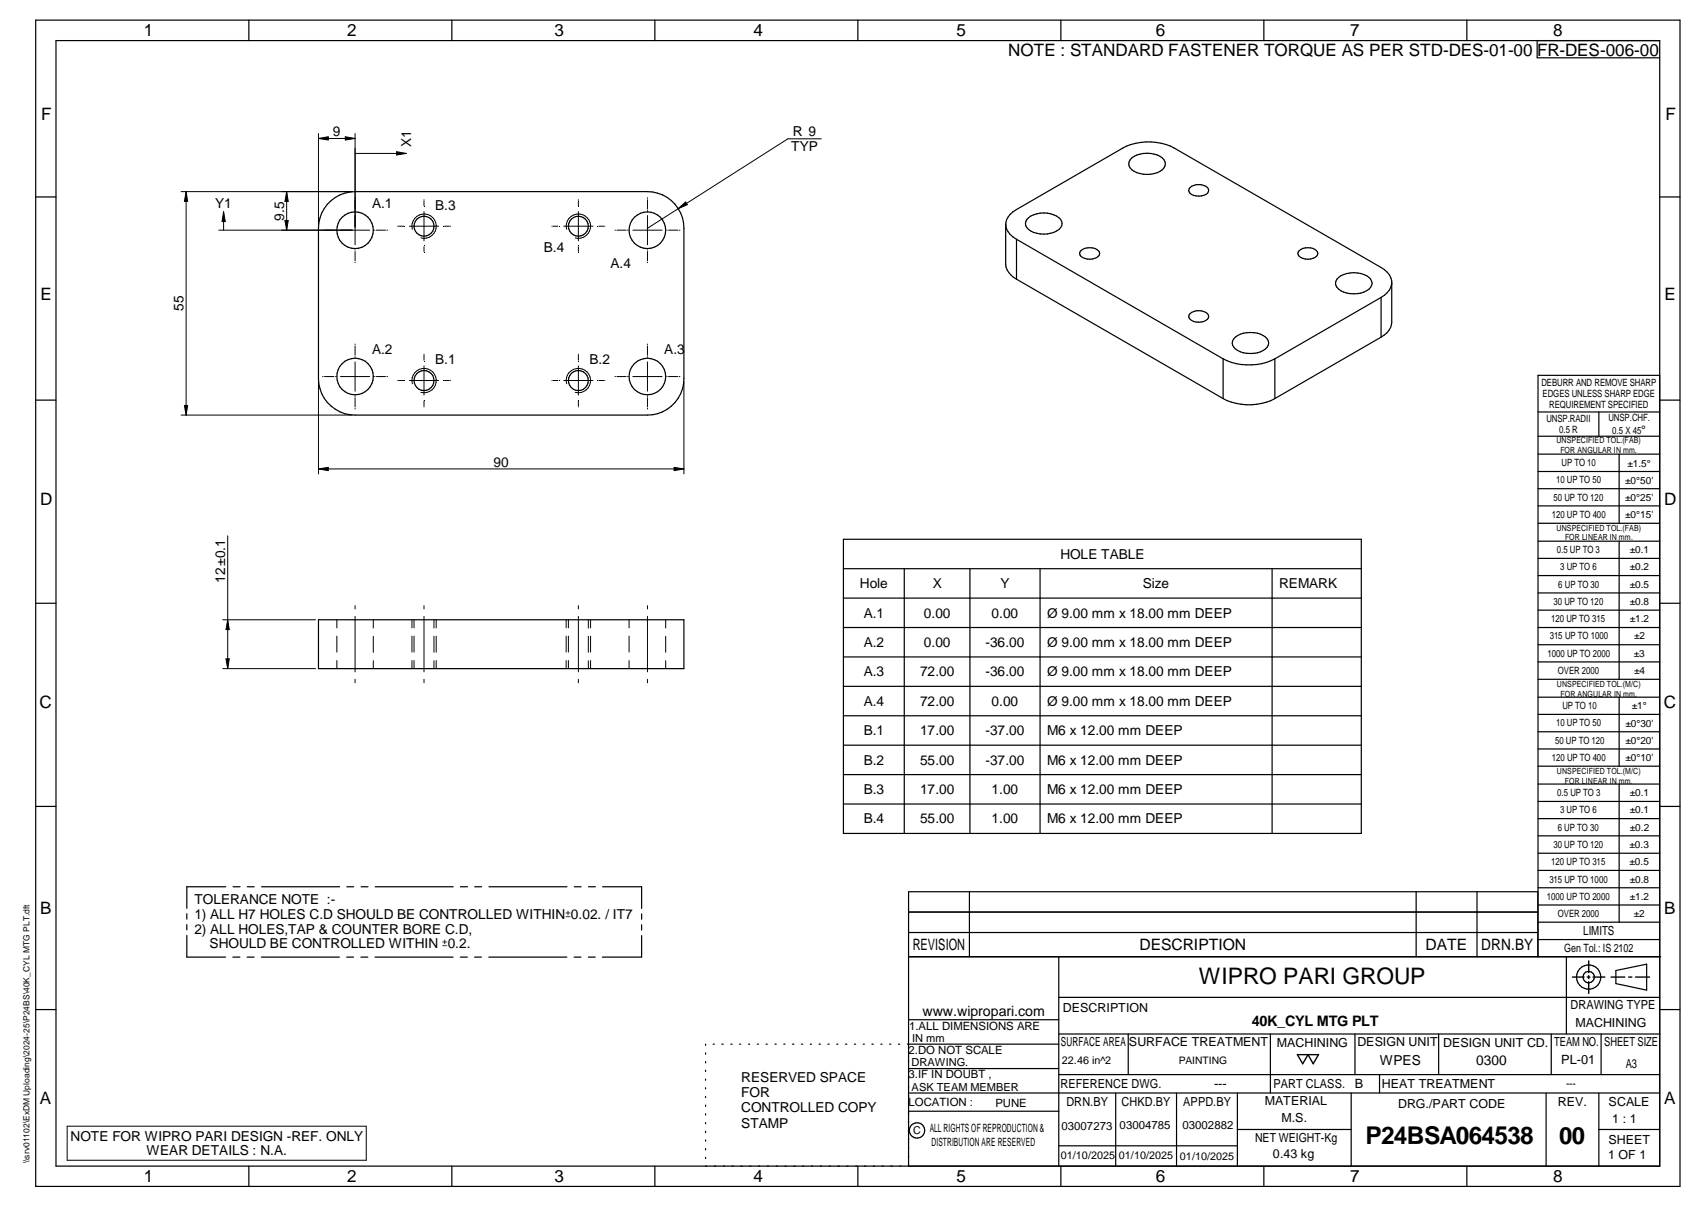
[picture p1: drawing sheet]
<svg xmlns="http://www.w3.org/2000/svg" width="420mm" height="297mm" viewBox="0 0 420 297" stroke-linecap="round" stroke-linejoin="round" font-family="sans-serif">
<g fill="none" stroke="#000" stroke-width=".3">
<path d="M8.8 5h405v287h-405zM13.8 10h395v277h-395zM61.3 5v5M111.3 5v5M161.3 5v5M211.3 5v5M261.3 5v5M311.3 5v5M361.3 5v5M378.6 10v4.2h30.2M278.8 38.9a6.4 6.4 0 0 1 7.9 .4 1.91 1.91 0 0 1-1 2.9 6.4 6.4 0 0 1-7.4-.9 1.72 1.72 0 0 1 .5-2.4zM8.8 48.5h5"/>
<path d="M80.6 50.2a9.1 9.1 0 0 1 6.8-3h72.1a9 9 0 0 1 8.9 9v37a9 9 0 0 1-8.9 9h-72.1a9 9 0 0 1-9-9v-37a9.4 9.4 0 0 1 2.2-6zM247.7 55.6a4.6 4.6 0 0 0 2.6 3.3M250.3 58.9l50.9 29.4M250.3 58.9v9.8M252.9 54a6.2 6.2 0 0 1 8.3 0 1.87 1.87 0 0 1-1 2.9 6.3 6.3 0 0 1-7.3-.9 1.63 1.63 0 0 1 0-2zM293.1 46.1a3.3 3.3 0 0 1 4.5 .4 1.47 1.47 0 0 1-1.7 1.7l-.7 .1a2.1 2.1 0 0 1-2.4-1.4zM408.8 48.5h5M250.3 68.7l50.9 29.4M250.3 68.7a4.7 4.7 0 0 1-2.6-3.7v-10.1a4.6 4.6 0 0 1 2.6-3.3l26.2-15.2a13.9 13.9 0 0 1 12.7 0l50.9 29.4a5.1 5.1 0 0 1 2.7 3.3v10.2a4.5 4.5 0 0 1-2.7 3.7M266.2 61.7a3.4 3.4 0 0 1 4.6 .3 1.56 1.56 0 0 1-1.8 1.8 3.2 3.2 0 0 1-3-1.1l-.1-.3zM293.1 77.2a3.3 3.3 0 0 1 4.5 .3 1.5 1.5 0 0 1-1.7 1.7 2.57 2.57 0 0 1-3.1-1.3zM320 61.7a3.3 3.3 0 0 1 4.5 .3 1.56 1.56 0 0 1-1.8 1.8 3.1 3.1 0 0 1-3-1.1l-.1-.3z"/>
<path d="M329.3 68.7a6.2 6.2 0 0 1 6.6-1.1 2.28 2.28 0 0 1 1.9 2.6 4.4 4.4 0 0 1-4.4 2.1 4.7 4.7 0 0 1-4.4-2.1l-.1-.5zM340.1 73.2l-26.1 15.1M340.1 73.2v9.8M342.8 69.9a4.6 4.6 0 0 1-2.7 3.3M8.8 98.5h5M301.2 88.3v9.8M301.2 88.3a14.3 14.3 0 0 0 12.8 0M304.2 83a6.4 6.4 0 0 1 7.9 .4 1.86 1.86 0 0 1-1 2.8 6.3 6.3 0 0 1-7.3-.8 1.67 1.67 0 0 1 .4-2.4zM314 88.3v9.8M314 98.1a14 14 0 0 1-12.8 0M340.1 83l-26.1 15.1M408.8 92.4h-30v143.1"/>
<path d="M408.8 98.5h5M378.8 101.4h30M378.8 107.4h30M378.8 111.8h30M378.8 116h30M393.8 101.4v6M398.8 111.8v17M207.7 140h127.6M207.7 132.7h127.6v72.4h-127.6zM222.7 140v65.1M238.9 140v65.1M256.1 140v65.1"/>
<path d="M313.3 140v65.1M378.8 120.3h30M378.8 124.5h30M378.8 128.8h30M378.8 133.2h30M378.8 137.4h30M398.8 133.2v34M8.8 148.5h5M78.4 152.5h90v12h-90zM207.7 154.4h127.6M207.7 147.2h127.6M378.8 141.6h30"/>
<path d="M378.8 145.9h30M378.8 150.2h30M378.8 154.4h30M378.8 158.7h30M408.8 148.5h5M207.7 161.7h127.6M207.7 168.9h127.6M207.7 176.1h127.6M378.8 162.9h30M378.8 167.2h30M378.8 171.6h30M378.8 175.8h30"/>
<path d="M398.8 171.6v17M8.8 198.5h5M207.7 183.4h127.6M207.7 190.6h127.6M207.7 197.9h127.6M378.8 180.1h30M378.8 184.3h30M378.8 188.6h30M378.8 193h30M378.8 197.2h30M398.8 193v33.9M408.8 198.5h5"/>
<path d="M55.6 218.2h-9.6v5.3M57.4 218.2h1.7M60.9 218.2h1.7M64.4 218.2h19.2M85.4 218.2h1.7M88.9 218.2h1.7M92.4 218.2h19.2M113.4 218.2h1.7M116.9 218.2h1.7M120.4 218.2h19.2M141.4 218.2h1.7M144.9 218.2h1.7"/>
<path d="M148.4 218.2h9.6v5.4M238.7 219.5v16M348.8 219.5v16M363.8 219.5v16M378.8 201.5h30M378.8 205.7h30M378.8 210h30M378.8 214.2h30M378.8 218.5h30M46 224.9v1.3M46 227.5v1.4M46 230.2v5.3h9.6"/>
<path d="M57.4 235.5h1.7M60.9 235.5h1.7M64.4 235.5h19.2M85.4 235.5h1.7M88.9 235.5h1.7M92.4 235.5h19.2M113.4 235.5h1.7M116.9 235.5h1.7M120.4 235.5h19.2M141.4 235.5h1.7M144.9 235.5h1.7M158 230.3v5.2h-9.6"/>
<path d="M158 224.9v1.3M158 227.6v1.3M223.8 235.5h185.2M223.8 229.5h154.9M223.8 224.5h154.9M260.8 235.5v51.5M378.7 235.5v-16h-154.9v67.5M378.8 222.7h30M378.8 226.9h30M378.8 231.2h30M385.8 235.5v19M398 238.8l7.5-1.5v6.4l-7.5-1.6z"/>
<path d="M8.8 248.5h5M173.8 257v.3M173.8 259.1v.3M175.6 257h.3M177.8 257h.3M180 257h.3M182.1 257h.3M184.4 257h.2M186.5 257h.3M188.7 257h.3M190.9 257h.3M193 257h.3"/>
<path d="M195.2 257h.3M197.4 257h.3M199.5 257h.3M201.7 257h.3M203.9 257h.3M206.1 257h.3M208.2 257h.4M210.4 257h.3M212.6 257h.3M214.7 257h.4M216.9 257h.3M219.1 257h.3"/>
<path d="M221.3 257h.3M223.8 251h37M260.8 257h-37.3M260.8 245.4h148M260.8 254.5h148M277.9 254.5v10M312.9 254.5v14.5M333.7 254.5v10M354.3 254.5v10M382 254.5v10M394.3 254.5v10M408.8 248.5h5"/>
<path d="M173.8 261.2v.4M173.8 263.4v.3M173.8 265.6v.3M173.8 267.7v.3M173.8 269.8v.3M173.8 271.9v.4M173.8 274.1v.3M173.8 276.3v.3M173.8 278.4v.3M223.8 269h185M223.8 263h37M223.8 273.5h37"/>
<path d="M260.8 264.5h148M274.8 269v18M289.8 269v18M304.7 269v18M304.7 278h28.1M332.8 269v18M339.8 264.5v4.5M380.8 269v18M393.8 269v18M393.8 278h15M61.3 287v5M111.3 287v5"/>
<path d="M161.3 287v5M173.8 280.5v.3M173.8 282.7v.3M173.8 284.8v.3M211.3 287v5M260.8 282h43.9M261.3 287v5M311.3 287v5M361.3 287v5"/>
<circle cx="87.4" cy="56.7" r="4.5"/>
<circle cx="104.4" cy="55.7" r="2.45"/>
<circle cx="142.4" cy="55.7" r="2.45"/>
<circle cx="159.4" cy="56.7" r="4.5"/>
<circle cx="87.4" cy="92.7" r="4.5"/>
<circle cx="104.4" cy="93.7" r="2.46"/>
<circle cx="142.4" cy="93.7" r="2.46"/>
<circle cx="159.4" cy="92.7" r="4.5"/>
<circle cx="391.3" cy="240.5" r="2.99"/>
<circle cx="391.3" cy="240.5" r="1.41"/>
<circle cx="225.9" cy="278.2" r="1.89"/>
</g>
<g fill="none" stroke="#000" stroke-width=".25">
<path d="M78.4 34.1l2.4-.4v.8zM78.4 32.9v22.6M78.4 34.1h9M85 33.7l2.4 .4-2.4 .4zM87.4 32.9v27.3M87.4 37.8h12.7M97.7 37.3l2.4 .5-2.4 .3zM202.3 34.2h-8.3l-34.5 22M44.6 47.2h42.1M45.8 47.2v55M45.8 47.2l.4 2.4h-.8zM53.9 56.6h37.1"/>
<path d="M55.1 52.1l.4 2.4h-.8zM55.1 52.1v4.5M70.2 54.3h.8l-.4 2.3zM70.6 47.2l.4 2.4h-.8zM70.6 47.2v9.4M92.2 56.6h.2M92.7 56.6h2.2M95.3 56.6h.2M97.9 55.7h.1M98.2 55.7h1.2M100.8 55.7h7.2M101.5 56.4a3 3 0 0 1 2.7-3.7 3 3 0 0 1 3.2 3.2 3 3 0 0 1-3.7 2.6"/>
<path d="M104.4 49.1v.1M104.4 49.4v1.2M104.4 52.1v7.2M109.5 55.7h1.1M110.9 55.7h.1M135.9 55.7h.1M136.2 55.7h1.2M138.8 55.7h7.2M139.6 56.4a2.99 2.99 0 0 1 2.6-3.7 2.99 2.99 0 0 1 3.2 3.2 2.99 2.99 0 0 1-3.7 2.6M142.4 52.1v7.2M142.4 49.1v.1M142.4 49.4v1.2"/>
<path d="M147.5 55.7h1.2M148.9 55.7h.1M151.5 56.6h.1M151.9 56.6h2.3M154.5 56.6h.1M155.9 56.6h7.2M159.5 48.6v.2M159.5 49.1v2.3M159.5 51.8v.1M159.5 53v7.2M164.2 56.6h.1M164.7 56.6h2.3"/>
<path d="M167 51.4l1.9-1.7 .4 .7zM167.3 56.6h.2M87.4 61.5v.1M87.4 61.9v2.3M87.4 64.5v.1M104.4 60.7v1.2M142.4 60.7v1.2M159.5 61.5v.1M159.5 61.9v2.3M159.5 64.5v.1M45.4 99.8h.8l-.4 2.4zM78.4 93.9v22.7"/>
<path d="M79.4 92.7h.2M79.9 92.7h2.3M82.5 92.7h.1M83.9 92.7h7.1M87.4 89.1v7.2M87.4 97.5v.1M87.4 97.9v2.3M87.4 84.7v.1M87.4 85.1v2.3M87.4 87.8h.1M92.2 92.7h.2M92.7 92.7h2.2"/>
<path d="M95.3 92.7h.2M97.9 93.6h.1M98.2 93.6h1.2M100.8 93.6h7.2M101.5 94.4a3 3 0 0 1 2.7-3.7 3 3 0 0 1 3.3 3.2 3 3 0 0 1-3.8 2.7M104.4 87.2h.1M104.4 87.4v1.2M104.4 90v7.2M104.4 98.7v1.2M109.5 93.6h1.1M110.9 93.6h.1M135.9 93.6h.1"/>
<path d="M136.2 93.6h1.2M138.8 93.6h7.2M139.6 94.4a3 3 0 0 1 2.6-3.7 3 3 0 0 1 3.2 3.2 3 3 0 0 1-3.7 2.7M142.4 90v7.2M142.4 87.2h.1M142.4 87.4v1.2M142.4 98.7v1.2M147.5 93.6h1.2M148.9 93.6h.1M151.5 92.7h.1M151.9 92.7h2.3M154.5 92.7h.1"/>
<path d="M155.9 92.7h7.2M159.5 84.7v.1M159.5 85.1v2.3M159.5 87.8h.1M159.5 89.1v7.2M159.5 97.5v.1M159.5 97.9v2.3M164.2 92.7h.1M164.7 92.7h2.3M167.3 92.7h.2M168.4 93.9v22.7M44.6 102.2h42.1"/>
<path d="M78.4 115.4l2.4-.4v.8zM78.4 115.4h90M87.4 100.5v.2M104.4 100.1v.1M142.4 100.1v.1M159.5 100.5v.2M166 115l2.4 .4-2.4 .4zM56.1 131.9v32.6M54.9 152.5h22.8M56.1 152.5l.4 2.4h-.8zM83 152.5v2M83 156.5v4"/>
<path d="M87.4 149.1v.8M87.4 151.7v13.7M91.9 152.5v2.1M91.9 156.6v3.9M101.5 152.5v2M101.5 156.5v4M102 152.5v2M102 156.5v4M104.4 149.1v.8M104.4 151.7v13.7M106.9 152.5v2.1M106.9 156.6v3.9"/>
<path d="M107.4 152.5v2M107.4 156.5v4M139.4 152.5v2M139.4 156.5v4M140 152.5v2M140 156.5v4M142.4 149.1v.8M142.4 151.7v13.7M144.9 152.5v2.1M144.9 156.6v3.9M145.4 152.5v2M145.4 156.5v4"/>
<path d="M154.9 152.5v2M154.9 156.5v4M159.5 149.1v.8M159.5 151.7v13.7M163.9 152.5v2.1M163.9 156.6v3.9M54.9 164.5h22.8M55.7 162.1h.8l-.4 2.4zM83 162.6v1.9M87.4 167.2v.8M91.9 162.6v1.9M101.5 162.6v1.9"/>
<path d="M102 162.6v1.9M104.4 167.2v.8M106.9 162.6v1.9M107.4 162.6v1.9M139.4 162.6v1.9M140 162.6v1.9M142.4 167.2v.8M144.9 162.6v1.9M145.4 162.6v1.9M154.9 162.6v1.9M159.5 167.2v.8M163.9 162.6v1.9"/>
<path d="M16.5 277.2h73.7v8.3h-73.7z"/>
</g>
<path d="M391.3 236.5v2.9M319.5 259.5h5.2l-1.3 2.3-1.3-2.3-1.3 2.3zM387.3 240.5h2.8M390.9 240.5h.7M391.3 240.1v.7M391.3 241.6v2.9M392.3 240.5h3M396.8 240.5h3.4M401.1 240.5h.8M402.8 240.5h3.5" fill="none" stroke="#000" stroke-width=".34"/>
<g fill="#000">
<path d="M78.4 34.1l2.4-.4v.8zM85 33.7l2.4 .4-2.4 .4zM97.7 37.3l2.4 .5-2.4 .3zM45.8 47.2l.4 2.4h-.8zM55.1 52.1l.4 2.4h-.8zM70.6 47.2l.4 2.4h-.8zM70.2 54.3h.8l-.4 2.3zM167 51.4l1.9-1.7 .4 .7zM45.4 99.8h.8l-.4 2.4zM78.4 115.4l2.4-.4v.8zM166 115l2.4 .4-2.4 .4zM56.1 152.5l.4 2.4h-.8z"/>
<path d="M55.7 162.1h.8l-.4 2.4z"/>
</g>
<text font-size="6" x="336.3" y="281.6">P24BSA064538</text>
<text font-size="5.9" x="384" y="281.6">00</text>
<text font-size="5.6" x="295.3" y="242.2">WIPRO PARI GROUP</text>
<g font-size="4.2">
<text x="35.4" y="9">1</text>
<text x="85.5" y="8.9">2</text>
<text x="136.6" y="9">3</text>
<text x="185.6" y="9">4</text>
<text x="235.6" y="9">5</text>
<text x="284.6" y="8.8">6</text>
<text x="332.6" y="9">7</text>
<text x="382.6" y="9">8</text>
<text x="248.3" y="13.8">NOTE : STANDARD FASTENER TORQUE AS PER STD-DES-01-00 FR-DES-006-00</text>
<text x="10.1" y="29.6">F</text>
<text x="410.2" y="29.6">F</text>
<text x="9.9" y="73.9">E</text>
<text x="409.9" y="73.9">E</text>
<text x="9.9" y="124.2">D</text>
<text x="409.9" y="124.2">D</text>
<text x="9.7" y="174.3">C</text>
<text x="409.7" y="174.3">C</text>
<text x="9.9" y="225">B</text>
<text x="409.8" y="225">B</text>
<text x="9.8" y="271.7">A</text>
<text x="409.8" y="271.7">A</text>
<text x="35.4" y="291">1</text>
<text x="85.5" y="290.9">2</text>
<text x="136.6" y="291">3</text>
<text x="185.6" y="291">4</text>
<text x="235.6" y="291">5</text>
<text x="284.6" y="290.8">6</text>
<text x="332.6" y="291">7</text>
<text x="382.6" y="291">8</text>
</g>
<g font-size="3.9">
<text x="224.8" y="233.8">REVISION</text>
<text x="280.7" y="233.8">DESCRIPTION</text>
<text x="351.1" y="233.8">DATE</text>
<text x="364.8" y="233.8">DRN.BY</text>
</g>
<text font-size="3.6" x="308.3" y="252.6">40K_CYL MTG PLT</text>
<text font-size="3.5" x="227.2" y="250">www.wipropari.com</text>
<g font-size="3.4">
<text x="82" y="33.4">9</text>
<text x="195.3" y="33.6">R 9</text>
<text x="101.3" y="36.1" transform="rotate(-90 101.3 36.1)">X1</text>
<text x="194.9" y="37.2">TYP</text>
<text x="53" y="51.3">Y1</text>
<text x="91.6" y="51.1">A.1</text>
<text x="107.2" y="51.6">B.3</text>
<text x="70" y="54.3" transform="rotate(-90 70 54.3)">9.5</text>
<text x="133.9" y="62.1">B.4</text>
<text x="150.4" y="66">A.4</text>
<text x="45.2" y="76.5" transform="rotate(-90 45.2 76.5)">55</text>
<text x="91.6" y="87.1">A.2</text>
<text x="107.2" y="89.6">B.1</text>
<text x="145.2" y="89.6">B.2</text>
<text x="163.6" y="87.1">A.3</text>
<text x="121.6" y="114.8">90</text>
<text x="261.1" y="137.5">HOLE TABLE</text>
<text x="55.4" y="143.5" transform="rotate(-90 55.4 143.5)">12±0.1</text>
<text x="211.8" y="144.7">Hole</text>
<text x="229.7" y="144.7">X</text>
<text x="246.4" y="144.7">Y</text>
<text x="281.5" y="144.7">Size</text>
<text x="315" y="144.7">REMARK</text>
<text x="212.7" y="152">A.1</text>
<text x="227.5" y="152">0.00</text>
<text x="244.2" y="152">0.00</text>
<text x="257.9" y="152">Ø 9.00 mm x 18.00 mm DEEP</text>
<text x="212.7" y="159.2">A.2</text>
<text x="227.5" y="159.2">0.00</text>
<text x="242.7" y="159.2">-36.00</text>
<text x="257.9" y="159.2">Ø 9.00 mm x 18.00 mm DEEP</text>
<text x="212.7" y="166.5">A.3</text>
<text x="226.6" y="166.5">72.00</text>
<text x="242.7" y="166.5">-36.00</text>
<text x="257.9" y="166.5">Ø 9.00 mm x 18.00 mm DEEP</text>
<text x="212.7" y="173.7">A.4</text>
<text x="226.6" y="173.7">72.00</text>
<text x="244.2" y="173.7">0.00</text>
<text x="257.9" y="173.7">Ø 9.00 mm x 18.00 mm DEEP</text>
<text x="212.7" y="180.9">B.1</text>
<text x="226.6" y="180.9">17.00</text>
<text x="242.7" y="180.9">-37.00</text>
<text x="257.9" y="180.9">M6 x 12.00 mm DEEP</text>
<text x="212.7" y="188.2">B.2</text>
<text x="226.6" y="188.2">55.00</text>
<text x="242.7" y="188.2">-37.00</text>
<text x="257.9" y="188.2">M6 x 12.00 mm DEEP</text>
<text x="212.7" y="195.4">B.3</text>
<text x="226.6" y="195.4">17.00</text>
<text x="244.2" y="195.4">1.00</text>
<text x="257.9" y="195.4">M6 x 12.00 mm DEEP</text>
<text x="212.7" y="202.6">B.4</text>
<text x="226.6" y="202.6">55.00</text>
<text x="244.2" y="202.6">1.00</text>
<text x="257.9" y="202.6">M6 x 12.00 mm DEEP</text>
<text x="47.9" y="222.6">TOLERANCE NOTE :-</text>
<text x="47.9" y="226.2">1) ALL H7 HOLES C.D SHOULD BE CONTROLLED WITHINu0.02. / IT7</text>
<text x="47.9" y="229.8">2) ALL HOLES,TAP &amp; COUNTER BORE C.D,</text>
<text x="51.6" y="233.4">SHOULD BE CONTROLLED WITHIN u0.2.</text>
<text x="339.8" y="262.2">WPES</text>
<text x="363.6" y="262">0300</text>
<text x="182.6" y="266.2">RESERVED SPACE</text>
<text x="182.6" y="270">FOR</text>
<text x="182.6" y="273.7">CONTROLLED COPY</text>
<text x="17.4" y="280.8">NOTE FOR WIPRO PARI DESIGN -REF. ONLY</text>
<text x="182.6" y="277.5">STAMP</text>
<text x="36.1" y="284.4">WEAR DETAILS : N.A.</text>
</g>
<g font-size="3.1">
<text x="389.9" y="230.2">LIMITS</text>
<text x="261.8" y="249">DESCRIPTION</text>
<text x="386.8" y="248.4">DRAWING TYPE</text>
<text x="261.3" y="257.5">SURFACE AREA</text>
<text x="278" y="257.5">SURFACE TREATMENT</text>
<text x="314.5" y="257.6">MACHINING</text>
<text x="334.3" y="257.5">DESIGN UNIT</text>
<text x="355.4" y="257.6">DESIGN UNIT CD.</text>
<text x="382.8" y="257.3">TEAM NO.</text>
<text x="388" y="252.8">MACHINING</text>
<text x="395.1" y="257.4">SHEET SIZE</text>
<text x="384.5" y="261.9">PL-01</text>
<text x="400.4" y="262.8">A3</text>
<text x="261.2" y="267.8">REFERENCE DWG.</text>
<text x="299" y="267.8">---</text>
<text x="313.6" y="267.7">PART CLASS.</text>
<text x="333.7" y="267.7">B</text>
<text x="340.3" y="267.7">HEAT TREATMENT</text>
<text x="262.6" y="272.2">DRN.BY</text>
<text x="276.2" y="272.1">CHKD.BY</text>
<text x="291.4" y="272.2">APPD.BY</text>
<text x="311.5" y="272">MATERIAL</text>
<text x="344.3" y="272.6">DRG./PART CODE</text>
<text x="383.7" y="272.2">REV.</text>
<text x="396.2" y="272.3">SCALE</text>
<text x="309.1" y="280.9">NET WEIGHT-Kg</text>
<text x="315.6" y="276.1">M.S.</text>
<text x="396.1" y="281.4">SHEET</text>
<text x="397.1" y="276.4">1 : 1</text>
<text x="313.5" y="285.1">0.43 kg</text>
<text x="396.1" y="285.3">1 OF 1</text>
</g>
<text font-size="3" x="404.2" y="106.8">°</text>
<g font-size="2.8">
<text x="385.2" y="234.4">Gen Tol.: IS 2102</text>
<text x="223.9" y="253.4">1.ALL DIMENSIONS ARE</text>
<text x="223.8" y="259.3">2.DO NOT SCALE</text>
<text x="223.8" y="265.4">3.IF IN DOUBT ,</text>
<text x="223.8" y="272.2">LOCATION :</text>
<text x="245.1" y="272.4">PUNE</text>
<text x="229" y="278.7">ALL RIGHTS OF REPRODUCTION &amp;</text>
<text x="261.4" y="278">03007273</text>
<text x="275.7" y="277.7">03004785</text>
<text x="291.2" y="277.9">03002882</text>
<text x="229.4" y="282.1">DISTRIBUTION ARE RESERVED</text>
</g>
<g font-size="2.7">
<text x="224.7" y="256.4">IN mm</text>
<text x="224.5" y="262.4">DRAWING.</text>
<text x="261.5" y="261.9">22.46 in^2</text>
<text x="224.5" y="268.4">ASK TEAM MEMBER</text>
<text x="224.9" y="279.2">C</text>
<text x="261.3" y="285.2">01/10/2025</text>
<text x="275.6" y="285.2">01/10/2025</text>
<text x="290.6" y="285.4">01/10/2025</text>
</g>
<g font-size="2.5">
<text x="379.6" y="95">DEBURR AND REMOVE SHARP</text>
<text x="379.9" y="97.7">EDGES UNLESS SHARP EDGE</text>
<text x="381.5" y="100.5">REQUIREMENT SPECIFIED</text>
<text x="380.9" y="103.8">UNSP.RADII</text>
<text x="384" y="106.6">0.5 R</text>
<text x="396.1" y="103.6">UNSP.CHF.</text>
<text x="397.1" y="106.8">0.5 X 45</text>
<text x="383.2" y="119">10 UP TO 50</text>
<text x="384.6" y="114.7">UP TO 10</text>
<text x="400.3" y="119">±0°50'</text>
<text x="400.8" y="114.8">±1.5°</text>
<text x="382.6" y="123.2">50 UP TO 120</text>
<text x="400.3" y="123.2">±0°25'</text>
<text x="382.2" y="127.4">120 UP TO 400</text>
<text x="400.3" y="127.4">±0°15'</text>
<text x="383.4" y="136.1">0.5 UP TO 3</text>
<text x="401.4" y="136.1">±0.1</text>
<text x="384.2" y="140.4">3 UP TO 6</text>
<text x="401.4" y="140.3">±0.2</text>
<text x="382.6" y="148.8">30 UP TO 120</text>
<text x="383.8" y="144.6">6 UP TO 30</text>
<text x="401.4" y="148.9">±0.8</text>
<text x="401.4" y="144.7">±0.5</text>
<text x="382" y="153.1">120 UP TO 315</text>
<text x="401.4" y="153.1">±1.2</text>
<text x="381.2" y="161.6">1000 UP TO 2000</text>
<text x="381.7" y="157.4">315 UP TO 1000</text>
<text x="402.4" y="161.6">±3</text>
<text x="402.5" y="157.4">±2</text>
<text x="383.7" y="165.9">OVER 2000</text>
<text x="402.5" y="165.9">±4</text>
<text x="383.2" y="178.8">10 UP TO 50</text>
<text x="384.8" y="174.5">UP TO 10</text>
<text x="400.3" y="178.8">±0°30'</text>
<text x="401.9" y="174.6">±1°</text>
<text x="383" y="183">50 UP TO 120</text>
<text x="400.3" y="183.1">±0°20'</text>
<text x="382.2" y="187.3">120 UP TO 400</text>
<text x="400.3" y="187.3">±0°10'</text>
<text x="383.5" y="195.9">0.5 UP TO 3</text>
<text x="401.4" y="196">±0.1</text>
<text x="384.2" y="200.1">3 UP TO 6</text>
<text x="401.4" y="200.2">±0.1</text>
<text x="382.6" y="208.7">30 UP TO 120</text>
<text x="383.7" y="204.4">6 UP TO 30</text>
<text x="401.4" y="208.7">±0.3</text>
<text x="401.4" y="204.4">±0.2</text>
<text x="382" y="213">120 UP TO 315</text>
<text x="401.4" y="212.9">±0.5</text>
<text x="381" y="221.4">1000 UP TO 2000</text>
<text x="381.6" y="217.2">315 UP TO 1000</text>
<text x="401.4" y="221.4">±1.2</text>
<text x="401.4" y="217.2">±0.8</text>
<text x="383.7" y="225.7">OVER 2000</text>
<text x="402.4" y="225.7">±2</text>
<text x="290.3" y="261.9">PAINTING</text>
<text x="385.7" y="267.5">---</text>
</g>
<g font-size="2.1">
<text x="383.3" y="109.1">UNSPECIFIED TOL.(FAB)</text>
<text x="384.3" y="111.4">FOR ANGULAR IN mm.</text>
<text x="383.4" y="130.6">UNSPECIFIED TOL.(FAB)</text>
<text x="385.4" y="133">FOR LINEAR IN mm.</text>
<text x="383.4" y="169">UNSPECIFIED TOL.(M/C)</text>
<text x="384.3" y="171.4">FOR ANGULAR IN mm.</text>
<text x="383.4" y="190.5">UNSPECIFIED TOL.(M/C)</text>
<text x="385.4" y="192.8">FOR LINEAR IN mm.</text>
<text x="7.2" y="286.3" transform="rotate(-90 7.2 286.3)">\\srv01102\ExDM Uploading\2024-25\P24BS\40K_CYL MTG PLT.dft</text>
</g>
</svg>
